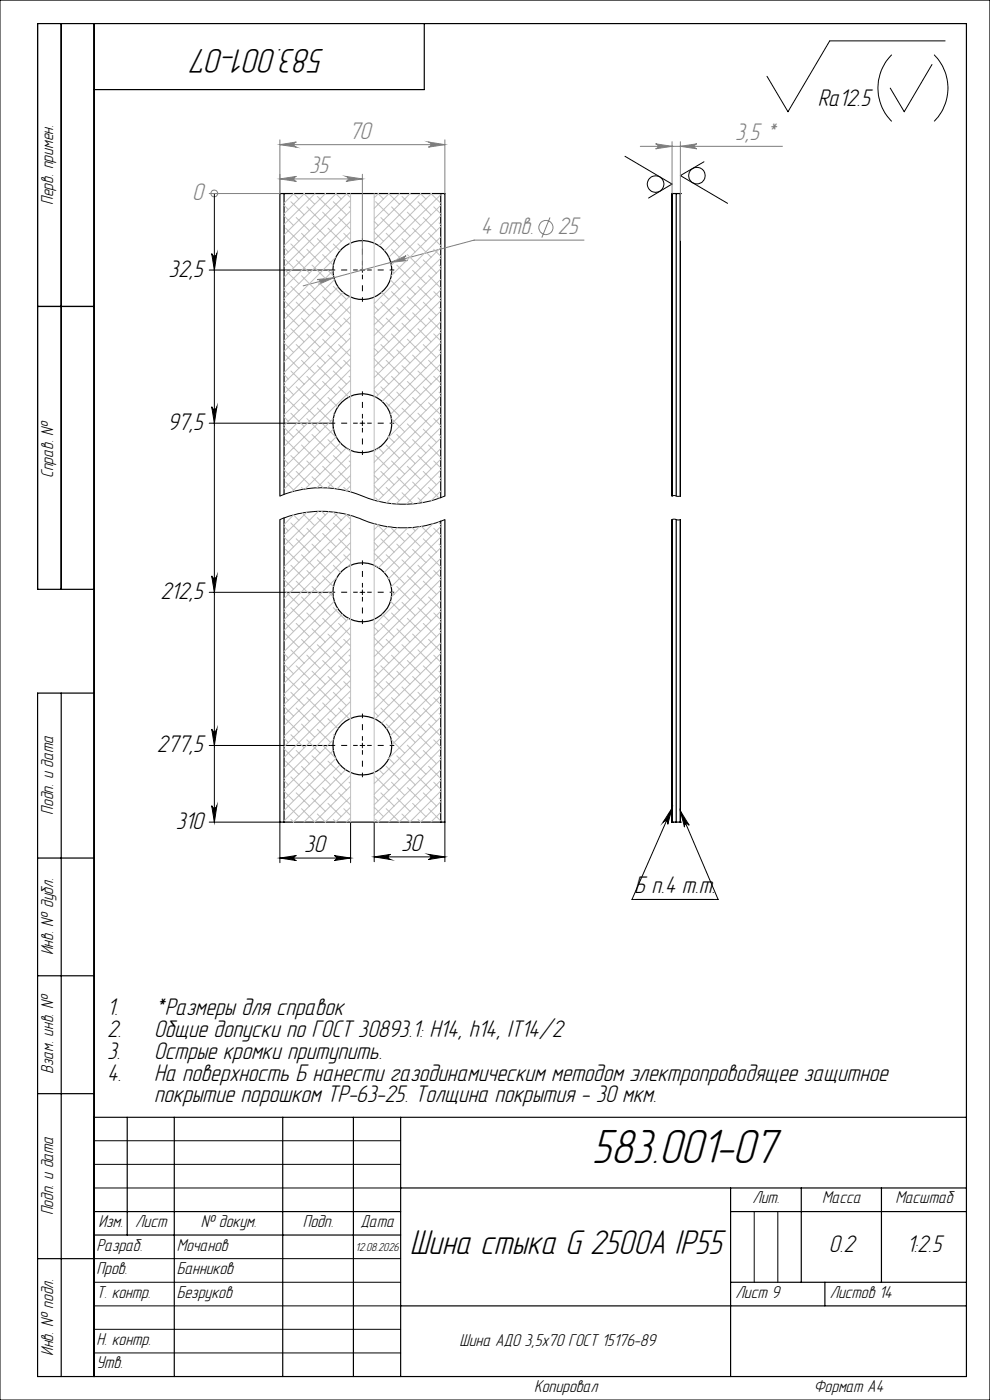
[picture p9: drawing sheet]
<svg xmlns="http://www.w3.org/2000/svg" width="210mm" height="297mm" viewBox="0 0 210 297" stroke-linecap="round" stroke-linejoin="round" font-family="sans-serif">
<g fill="none" stroke="#000" stroke-width=".25">
<path d="M13 5v120M20 5v287M90 5v14h-70M60.3 41.1h-.9v64.1M60.3 41.1v63.8M60.3 41.1h33.2M93.5 41.1h.9v64.1M93.5 41.1v64.5M142.6 41.1h.8M142.6 41.1h.1M142.6 41.1v64.1M143.4 41.1h.9"/>
<path d="M143.4 41.1v64.1M144.3 41.1h.1M144.3 41.1v64.1M8 65h12M59.4 110.2v64.2h.9M60.3 109.9v64.5M93.5 110.6v63.8M94.4 110.2v64.2h-.9M142.6 110.2v64.2M143.4 110.2v64.2M144.3 110.2v64.2M20 125h-12v-120h197v287h-197v-145h12"/>
<path d="M13 147v145M60.3 174.4h33.2M142.6 174.4h.8M142.6 174.4h.1M143.4 174.4h.9M144.3 174.4h.1M8 182h12M8 207h12M8 232h12M20 237h185M27 237v25M37 237v55"/>
<path d="M60 237v55M75 237v55M85 237v55M20 257h65M85 252h120M155 252v40M155 257h50M170 252v20M187 252v20M8 267h12M20 262h65M85 277h120"/>
<path d="M155 272h50M175 272v5"/>
<circle cx="76.9" cy="57.3" r="6.2"/>
<circle cx="76.9" cy="89.8" r="6.3"/>
<circle cx="76.9" cy="125.6" r="6.3"/>
<circle cx="76.9" cy="158.2" r="6.2"/>
</g>
<g fill="none" stroke="#808080" stroke-width=".21">
<path d="M59.4 38l3.5-.6a.53 .53 0 0 0-.5 .6 .53 .53 0 0 0 .5 .5zM59.4 30.7l3.5-.6a.55 .55 0 0 0-.5 .6 .55 .55 0 0 0 .5 .5zM59.4 29.7v11.3M59.4 38h17.5M59.4 30.7h35M73.4 37.4l3.5 .6-3.5 .5a.53 .53 0 0 0 .5-.5 .53 .53 0 0 0-.5-.6zM76.9 37v20.3M90.9 30.1l3.5 .6-3.5 .5a.55 .55 0 0 0 .5-.5 .55 .55 0 0 0-.5-.6zM94.4 29.7v11.3M135.8 31h30.2M139.1 30.5l3.5 .5-3.5 .6a.53 .53 0 0 0 .5-.6 .53 .53 0 0 0-.5-.5zM142.6 30.1v10.9"/>
<path d="M144.3 31l3.5-.5a.53 .53 0 0 0-.5 .5 .53 .53 0 0 0 .5 .6zM144.3 30.1v20.9M44.4 41.1h14.9M45.5 41.1h.1M67.3 59.3l3.5-.4-3.2 1.4a.53 .53 0 0 0 .3-.6 .53 .53 0 0 0-.6-.4zM82.9 55.7l3.2-1.4a.53 .53 0 0 0-.3 .6 .53 .53 0 0 0 .6 .4zM116.7 46.1l-1.8 4.3M123.9 50.9h-23.3l-36.3 9.7"/>
<circle cx="45.4" cy="41" r=".73"/>
<circle cx="115.8" cy="48.3" r="1.5"/>
</g>
<g fill="none" stroke="#000" stroke-width=".21">
<path d="M0 0h210v297h-210zM189.2 11.6a10 10 0 0 0 0 14.1M197.7 13.7l-5.9 10-3-5M198.2 11.6a10 10 0 0 1 0 14.1M200.5 8.7h-24.5l-8.9 15-4.4-7.5M132.6 33.2l10 5.8-5 3M149.3 34.3l-5 2.9 10 5.9M44.4 57.3h25.7M44.9 53.8a.55 .55 0 0 0 .6 .5 .55 .55 0 0 0 .5-.5l-.5 3.5zM45.5 41.1v133.3M76.4 57.3h1M76.9 56.8v1"/>
<path d="M44.4 89.8h25.7M44.9 86.3a.55 .55 0 0 0 .6 .5 .55 .55 0 0 0 .5-.5l-.5 3.5zM76.4 89.8h1M76.9 89.3v1M59.4 110.2a22.9 22.9 0 0 1 18.7 .5 23 23 0 0 0 16.3-.5M59.4 105.2a23.3 23.3 0 0 1 18.7 .5 23 23 0 0 0 16.3-.5M142.6 110.2h1.7M142.6 105.2h1.7M44.4 125.7h25.7M44.9 122.2a.55 .55 0 0 0 .6 .5 .55 .55 0 0 0 .5-.5l-.5 3.5zM76.4 125.7h1M76.9 125.2v.9"/>
<path d="M44.4 158.1h25.7M44.9 154.7a.55 .55 0 0 0 .6 .5 .55 .55 0 0 0 .5-.5l-.5 3.4zM76.4 158.1h1M76.9 157.7v.9M44.4 174.4h14.9M44.9 170.9a.55 .55 0 0 0 .6 .5 .55 .55 0 0 0 .5-.5l-.5 3.5zM59.4 174.4v8.6M74.4 174.4v8.6M79.4 174.4v8.4M94.4 174.4v8.4M142.6 171.4l-1 3.5a.54 .54 0 0 0-.3-.7 .54 .54 0 0 0-.6 .2zM142.6 171.4l-8.5 19.4h18.2l-8-18.8"/>
<path d="M144.3 172l1.9 3.1a.53 .53 0 0 0-.7-.3 .53 .53 0 0 0-.3 .7zM59.4 182l3.5-.5a.53 .53 0 0 0-.5 .5 .53 .53 0 0 0 .5 .6zM59.4 182h15M70.9 181.5l3.5 .5-3.5 .6a.53 .53 0 0 0 .5-.6 .53 .53 0 0 0-.5-.5zM79.4 181.8l3.5-.5a.55 .55 0 0 0-.5 .5 .55 .55 0 0 0 .5 .5zM79.4 181.8h15M90.9 181.3l3.5 .5-3.5 .5a.55 .55 0 0 0 .5-.5 .55 .55 0 0 0-.5-.5zM20 242h65M20 247h65M20 252h65M160 257v15M165 257v15"/>
<path d="M20 267h65M20 272h65M20 277h65M20 282h65M20 287h65"/>
<circle cx="139.1" cy="39" r="1.76"/>
<circle cx="147.8" cy="37.3" r="1.76"/>
</g>
<g fill="none" stroke="#000" stroke-width=".21" stroke-dasharray="15.2 1.3 1.3 1.3" stroke-dashoffset="14.3" stroke-linecap="butt">
<path d="M75.9 57.3h-5.8M76.9 56.3v-5.8M76.9 58.3v5.7M77.9 57.3h5.7M75.9 89.8h-5.8M76.9 88.8v-5.8M76.9 90.8v5.7M77.9 89.8h5.7M75.9 125.6h-5.8M76.9 124.6v-5.7M76.9 126.6v5.8M77.9 125.6h5.7"/>
<path d="M75.9 158.1h-5.8M76.9 157.1v-5.7M76.9 159.1v5.8M77.9 158.1h5.7"/>
</g>
<g fill="none" stroke="#c0c0c0" stroke-width=".21">
<path d="M60.3 54.8l2 2M60.3 52.5l.8 .9M60.3 45.8l2 2M60.3 43.6l.8 .8M60.6 57.4l2.8 2.8M60.6 48.4l2.8 2.8M61.7 51.7l2.8 2.9M61.7 42.8l2.8 2.8M62.2 41.1l1.2 1.1M62.3 41.1l-2 2M62.8 55.1l2.9 2.8M62.8 46.1l2.9 2.9"/>
<path d="M64 58.5l2.7 2.8M64 49.5l2.7 2.8M64.5 41.1l2.2 2.2M64.6 41.1l-4.3 4.3M65.1 52.9l2.8 2.8M65.1 43.9l2.8 2.8M66.2 56.2l2.8 2.9M66.2 47.3l2.8 2.8M66.8 41.1l-6.5 6.5M67.3 59.6l2.8 2.8M67.3 50.6l2.8 2.8M67.3 41.7l2.8 2.7"/>
<path d="M68.4 54l2.3 2.3M68.4 45l2.9 2.8M69 41.1h.1M69 41.1l-8.7 8.7M69.6 57.4l1.1 1.1M69.6 48.4l2.8 2.8M70.6 57.4l-10.3 10.4M70.7 51.7l1.4 1.5M70.7 42.8l2.8 2.8M70.9 59.3l-10.6 10.8M71.2 41.1l1.2 1.1M71.2 54.6l-10.9 11"/>
<path d="M71.3 41.1l-11 11M71.8 46.1l2.6 2.6M72.9 49.5l1.5 1.4M73.4 41.1l1 .8M73.6 41.1l-13.3 13.3M74 43.9l.4 .3M74.4 41.1v63.2M74.4 42.5l-14.1 14.1M74.4 44.7l-14.1 14.1M74.4 47l-14.1 14.1M74.4 49.2l-14.1 14.1M74.4 51.4l-.2 .3"/>
<path d="M79.4 41.1v65M79.4 49.2l2 2M79.4 47l.8 .8M79.7 42.8l2.8 2.8M80.2 41.1l1.2 1.1M80.3 41.1l-.9 .8M80.8 46.1l2.8 2.9M81.9 49.5l2.8 2.8M82.4 41.1l2.3 2.2M82.5 41.1l-3.1 3.1M82.8 59.3l1.9 2M83 52.9l2.8 2.8"/>
<path d="M83 43.9l2.8 2.8M83.1 57.4l.5 .5M84.2 56.2l2.8 2.9M84.2 47.3l2.8 2.8M84.8 41.1l-5.4 5.4M85.3 59.6l2.8 2.8M85.3 50.6l2.8 2.8M85.3 41.7l2.8 2.7M86.4 54l2.8 2.8M86.4 45l2.8 2.8M86.9 41.1h.1M87 41.1l-7.6 7.6"/>
<path d="M87.5 57.4l2.8 2.8M87.5 48.4l2.8 2.8M88.7 51.7l2.7 2.9M88.7 42.8l2.7 2.8M89.2 41.1l1.1 1.1M89.3 41.1l-9.9 9.8M89.8 55.1l2.8 2.8M89.8 46.1l2.8 2.9M90.9 58.5l2.6 2.6M90.9 49.5l2.6 2.6M91.4 41.1l2.1 2M91.5 41.1l-11.1 11"/>
<path d="M92 52.9l1.5 1.5M92 43.9l1.5 1.5M93.1 56.2l.4 .4M93.1 47.3l.4 .3M93.5 41.3l-11.9 11.9M93.5 45.8l-10.5 10.5M93.5 48l-10.5 10.5M93.5 50.3l-14.1 14.1M93.5 52.5l-14.1 14.1M93.5 54.8l-14.1 14.1M93.5 57l-14.1 14.2M93.5 59.3l-14.1 14.1"/>
<path d="M93.5 43.6l-11 11M60.3 79.5l.8 .9M60.3 72.7l2 2.1M60.3 70.5l.8 .9M60.3 63.7l2 2.1M60.3 61.5l.8 .9M60.6 75.3l2.8 2.8M60.6 66.4l2.8 2.7M61.7 78.7l2.8 2.8M61.7 69.7l2.8 2.8M61.7 60.7l2.8 2.8M62.8 73.1l2.9 2.8"/>
<path d="M62.8 64.1l2.9 2.8M64 76.4l2.7 2.9M64 67.5l2.7 2.8M65.1 79.8l2.8 2.8M65.1 70.8l2.8 2.9M65.1 61.9l2.8 2.8M66.2 74.2l2.8 2.8M66.2 65.2l2.8 2.8M67.3 77.6l2.8 2.8M67.3 68.6l2.8 2.8M68.4 72l2.9 2.8M68.4 63l2.9 2.8"/>
<path d="M69.6 75.3l2.8 2.8M69.6 66.4l2.8 2.7M70.7 78.7l2.8 2.8M70.7 69.7l2.8 2.8M70.7 60.7l2.8 2.8M71.7 60.9l-11.4 11.4M71.8 73.1l2.6 2.5M71.8 64.1l2.6 2.5M72.8 62l-12.5 12.5M72.9 76.4l1.5 1.5M72.9 67.5l1.5 1.4M74 79.8l.4 .3"/>
<path d="M74 70.8l.4 .4M74.1 62.9l-13.8 13.9M74.4 64.9l-14.1 14.2M74.4 67.2l-14.1 14.1M74.4 69.4l-14.1 14.1M74.4 71.6l-14.1 14.2M74.4 73.9l-14.1 14.1M74.4 76.1l-14.1 14.2M74.4 78.4l-14.1 14.1M79.4 73.9l.8 .9M79.4 67.2l2 1.9M79.4 76.1l2 2"/>
<path d="M79.4 64.9l.8 .9M79.7 69.7l2.8 2.8M79.7 78.7l2.8 2.8M80.8 64.1l2.8 2.8M80.8 73.1l2.8 2.8M81 62l1.5 1.5M81.9 76.4l2.8 2.9M81.9 67.5l2.8 2.8M83 79.8l2.8 2.8M83 61.9l2.8 2.8M83 70.8l2.8 2.9M84.2 74.2l2.8 2.8"/>
<path d="M84.2 65.2l2.8 2.8M85.3 77.6l2.8 2.8M85.3 68.6l2.8 2.8M86.4 63l2.8 2.8M86.4 72l2.8 2.8M87.5 75.3l2.8 2.8M87.5 66.4l2.8 2.7M88.7 78.7l2.7 2.8M88.7 69.7l2.7 2.8M88.7 60.7l2.7 2.8M89.8 73.1l2.8 2.8M89.8 64.1l2.8 2.8"/>
<path d="M90.9 76.4l2.6 2.7M90.9 67.5l2.6 2.6M92 79.8l1.5 1.5M92 70.8l1.5 1.5M92 61.9l1.5 1.4M93.1 74.2l.4 .3M93.1 65.2l.4 .4M93.5 61.5l-14.1 14.1M93.5 63.7l-14.1 14.2M93.5 66l-14.1 14.1M93.5 68.3l-14.1 14.1M93.5 70.5l-13.8 13.7"/>
<path d="M93.5 72.7l-12.4 12.5M93.5 77.2l-10.7 10.7M93.5 75l-11.4 11.4M93.5 79.5l-10.4 10.3M60.3 99.7l2 2M60.3 97.4l.8 1M60.3 90.7l2 2M60.3 88.4l.8 1M60.3 81.7l2 2M60.6 93.3l2.8 2.8M60.6 84.3l2.8 2.8M61.7 96.7l2.8 2.7"/>
<path d="M61.7 87.7l2.8 2.8M62.8 91l2.9 2.8M62.8 82.1l2.9 2.8M64 94.4l2.7 2.8M64 85.4l2.7 2.8M65.1 97.8l2.8 2.8M65.1 88.8l2.8 2.8M66.2 92.2l2.8 2.8M66.2 83.2l2.8 2.8M67.3 95.5l2.8 2.9M67.3 86.6l2.8 2.8M68.4 98.9l2.9 2.8"/>
<path d="M68.4 89.9l2.9 2.8M68.4 80.9l2.9 2.8M69.6 93.3l2.8 2.8M69.6 84.3l2 2.1M70.7 88.8l-10.4 10.4M70.7 96.7l2.8 2.7M70.7 87.7l.2 .2M70.7 91l-10.4 10.5M71.3 92.7l-11 11M71.8 82.1l2.2 2.1M72.2 94l-10.3 10.3M73.4 95l-8.7 8.7"/>
<path d="M73.7 95.2l.7 .6M74 97.8l.4 .3M74.4 80.6l-14.1 14.2M74.4 82.9l-14.1 14.1M74.4 96.3l-7.2 7.2M74.4 98.6l-5 4.9M79.4 82.9l.8 .8M79.7 96.7l2.8 2.7M80 95.2l-.6 .6M80.3 95l1.1 1.1M80.8 82.1l2.8 2.8M81.9 94.4l2.8 2.8"/>
<path d="M81.9 85.4l2.8 2.8M82.4 92.7l1.2 1.1M83 97.8l2.8 2.8M83 88.8l2.8 2.8M84.2 92.2l2.8 2.8M84.2 83.2l2.8 2.8M85.3 95.5l2.8 2.9M85.3 86.6l2.8 2.8M86.4 89.9l2.8 2.8M86.4 80.9l2.8 2.8M86.4 98.9l2.8 2.8M87.5 93.3l2.8 2.8"/>
<path d="M87.5 84.3l2.8 2.8M88.7 96.7l2.7 2.7M88.7 87.7l2.7 2.8M89.8 91l2.8 2.8M89.8 82.1l2.8 2.8M90.9 85.4l2.6 2.6M90.9 94.4l2.6 2.6M92 97.8l1.5 1.4M92 88.8l1.5 1.5M93.1 92.2l.4 .3M93.1 83.2l.4 .3M93.5 84l-14.1 14.1"/>
<path d="M93.5 81.7l-11.2 11.2M93.5 86.2l-14.1 14.1M93.5 88.4l-14.1 14.2M93.5 90.7l-14.1 14.1M93.5 93l-13.4 13.3M93.5 95.2l-11.5 11.5M93.5 97.4l-9.5 9.5M93.5 99.7l-7.3 7.3M60.3 113.9l2 2.1M60.3 111.7l.8 .9M60.6 116.6l2.8 2.7M60.6 102.3l1.9 1.9"/>
<path d="M61.7 119.9l2.8 2.8M61.7 110.9l2.8 2.8M62.3 109.3l1.1 1.1M62.3 109.2l-2 2.1M62.8 114.3l2.9 2.8M62.8 100l2.9 2.8M64 117.7l2.7 2.8M64 103.4l.3 .4M64.1 108.8l2.6 2.7M65.1 108.7l-4.8 4.8M65.1 112.1l2.8 2.8M66.2 115.4l2.8 2.8"/>
<path d="M66.2 101.1l2.3 2.4M67.3 118.8l2.8 2.8M67.3 109.8l2.8 2.8M67.5 108.5l-7.2 7.3M68.2 108.5l.8 .8M68.4 113.2l2.9 2.8M69.6 116.6l2.8 2.7M69.6 102.3l1.3 1.3M69.7 108.5l-9.4 9.5M70.6 108.6l1.8 1.8M70.7 119.9l1.5 1.6M70.7 110.9l2.8 2.8"/>
<path d="M71.8 108.8l-11.5 11.5M71.8 114.3l2.6 2.6M71.8 100l2.6 2.6M72.9 117.7l1.5 1.4M72.9 103.4l.8 .8M73.3 109.1l1.1 1M73.6 109.1l-13.3 13.4M74 112.1l.4 .3M74.4 109.4v65M74.4 110.6l-14.1 14.1M74.4 112.9l-14.1 14.1M74.4 115.1l-14.1 14.2"/>
<path d="M74.4 117.4l-14.1 14.1M74.4 119.6l-.7 .7M74.4 100.9l-2.9 2.8M74.4 103.1l-1.1 1M79.4 111.1v63.3M79.4 117.4l2 1.9M79.4 115.1l.8 .9M79.4 100.9l.8 .8M79.4 103.1l2 2M79.7 119.9l.3 .4M79.7 105.6l.7 .8M80 111.3l2.5 2.4"/>
<path d="M80.4 111.4l-1 1M80.8 114.3l2.8 2.8M80.8 100l2.8 2.8M81.9 117.7l2.8 2.8M81.9 103.4l2.8 2.8M82.2 111.7l-2.8 2.9M83 112.1l2.8 2.8M83 106.7l.1 .2M84.2 115.4l2.8 2.8M84.2 101.1l2.8 2.9M84.3 111.9l-4.9 5M85.3 118.8l2.8 2.8"/>
<path d="M85.3 104.5l2.4 2.4M86.4 113.2l2.8 2.8M86.5 112l-7.1 7.1M87.4 111.9l.7 .7M87.5 116.6l2.8 2.7M87.5 102.3l2.8 2.8M88.7 119.9l2.7 2.8M88.7 105.6l.9 1M89 111.7l-8.7 8.7M89.4 111.7l2 2M89.8 114.3l2.8 2.8M89.8 100l2.8 2.8"/>
<path d="M90.9 117.7l2.6 2.6M90.9 103.4l2.3 2.3M91.9 111.1l-10.4 10.4M92 112.1l1.5 1.4M93 110.8l.5 .5M93.1 115.4l.4 .4M93.1 101.1l.4 .4M93.5 111.7l-11.1 11.1M93.5 113.9l-10.5 10.6M93.5 116.2l-10.5 10.4M93.5 118.5l-14.1 14.1M93.5 101.9l-4.9 4.9"/>
<path d="M93.5 104.2l-2.1 2M60.3 138.6l.8 1M60.3 131.9l2 2M60.3 129.7l.8 .9M60.3 122.9l2 2.1M60.3 120.7l.8 .9M60.6 134.5l2.8 2.8M60.6 125.5l2.8 2.8M61.7 137.9l2.8 2.8M61.7 128.9l2.8 2.8M62.8 132.3l2.9 2.8M62.8 123.3l2.9 2.8"/>
<path d="M64 135.6l2.7 2.8M64 126.6l2.7 2.9M65.1 139l2.8 2.8M65.1 130l2.8 2.8M65.1 121l2.8 2.9M66.2 133.4l2.8 2.8M66.2 124.4l2.8 2.8M67.3 136.8l2.8 2.8M67.3 127.8l2.8 2.8M68.4 131.2l2.9 2.7M68.4 122.2l2.3 2.3M69.6 134.5l2.8 2.8"/>
<path d="M69.6 125.5l1.1 1.1M70.6 125.6l-10.3 10.4M70.7 137.9l2.8 2.8M70.7 128.9l2.8 2.8M70.9 127.6l-10.6 10.6M71.5 122.5l-11.2 11.2M71.6 129.1l-11.3 11.4M71.8 132.3l2.6 2.5M72.7 130.3l-12.4 12.4M72.9 135.6l1.5 1.5M74 131.2l-13.7 13.8M74 139l.4 .3"/>
<path d="M74.4 133.1l-14.1 14.1M74.4 135.3l-14.1 14.2M74.4 137.6l-14.1 14.1M74.4 139.8l-14.1 14.1M79.4 135.3l2 2M79.4 133.1l.8 .8M79.7 137.9l2.8 2.8M80.8 132.3l2.8 2.8M81.1 130.3l1.4 1.4M81.9 135.6l2.8 2.8M82.3 122.5l.2 .2M82.8 127.6l1.9 1.9"/>
<path d="M83 139l2.8 2.8M83 130l2.8 2.8M83 121l2.8 2.9M83.1 125.6l.5 .5M84.2 133.4l2.8 2.8M84.2 124.4l2.8 2.8M85.3 136.8l2.8 2.8M85.3 127.8l2.8 2.8M86.4 131.2l2.8 2.7M86.4 122.2l2.8 2.8M87.5 134.5l2.8 2.8M87.5 125.5l2.8 2.8"/>
<path d="M88.7 137.9l2.7 2.8M88.7 128.9l2.7 2.8M89.8 132.3l2.8 2.8M89.8 123.3l2.8 2.8M90.9 135.6l2.6 2.6M90.9 126.6l2.6 2.7M92 139l1.5 1.5M92 130l1.5 1.5M92 121l1.5 1.5M93.1 133.4l.4 .3M93.1 124.4l.4 .3M93.5 120.7l-14.1 14.1"/>
<path d="M93.5 122.9l-14.1 14.2M93.5 125.2l-14.1 14.1M93.5 127.4l-14.1 14.2M93.5 134.2l-14.1 14.1M93.5 136.4l-14.1 14.1M93.5 138.6l-13.9 13.9M93.5 129.7l-14.1 14.1M93.5 131.9l-14.1 14.1M60.3 158.9l2 2M60.3 156.6l.8 .9M60.3 149.9l2 2M60.3 147.6l.8 1"/>
<path d="M60.3 140.9l2 2M60.6 152.5l2.8 2.8M60.6 143.5l2.8 2.8M61.7 155.9l2.8 2.7M61.7 146.9l2.8 2.8M62.8 159.2l2.9 2.8M62.8 150.2l2.9 2.8M62.8 141.2l2.9 2.8M64 153.6l2.7 2.8M64 144.6l2.7 2.8M65.1 156.9l2.8 2.9M65.1 148l2.8 2.8"/>
<path d="M66.2 151.3l2.8 2.9M66.2 142.4l2.8 2.8M67.3 154.7l2.8 2.8M67.3 145.7l2.8 2.9M68.4 158.1l2.8 2.8M68.4 149.1l2.9 2.8M68.4 140.1l2.9 2.8M69.6 152.5l2.1 2.1M69.6 143.5l2.8 2.8M70.7 159.2l-10.4 10.4M70.7 155.9l.2 .2M70.7 146.9l2.8 2.8"/>
<path d="M70.7 156.9l-10.4 10.5M71.8 150.2l2.3 2.3M71.8 141.2l2.6 2.6M72.9 144.6l1.5 1.4M74 148l.4 .3M74.4 142.1l-14.1 14.1M74.4 144.3l-14.1 14.1M74.4 146.5l-14.1 14.2M74.4 148.8l-14.1 14.1M74.4 151.1l-14.1 14.1M79.4 151.1l.8 .8M79.4 144.3l2 2"/>
<path d="M79.4 142.1l.8 .8M79.7 146.9l2.8 2.8M80.8 150.2l2.8 2.8M80.8 141.2l2.8 2.8M81.9 153.6l2.8 2.8M81.9 144.6l2.8 2.8M83 148l2.8 2.8M83 156.9l2.8 2.9M84.2 142.4l2.8 2.8M84.2 151.3l2.8 2.9M85.3 154.7l2.8 2.8M85.3 145.7l2.8 2.9"/>
<path d="M86.4 158.1l2.8 2.8M86.4 149.1l2.8 2.8M86.4 140.1l2.8 2.8M87.5 152.5l2.8 2.8M87.5 143.5l2.8 2.8M88.7 155.9l2.7 2.7M88.7 146.9l2.7 2.8M89.8 159.2l2.8 2.8M89.8 150.2l2.8 2.8M89.8 141.2l2.8 2.8M90.9 153.6l2.6 2.6M90.9 144.6l2.6 2.6"/>
<path d="M92 156.9l1.5 1.5M92 148l1.5 1.5M93.1 151.3l.4 .4M93.1 142.4l.4 .3M93.5 140.9l-12.5 12.5M93.5 143.2l-11.5 11.4M93.5 145.4l-10.7 10.7M93.5 147.6l-10.4 10.4M93.5 149.9l-11 11M93.5 152.1l-14.1 14.2M93.5 154.4l-14.1 14.1M93.5 156.6l-14.1 14.1"/>
<path d="M93.5 158.9l-14.1 14.1M60.3 167.8l2 2.1M60.3 165.6l.8 .9M60.6 170.4l2.8 2.8M60.6 161.5l2.8 2.7M61.7 173.8l.6 .6M61.7 164.8l2.8 2.8M62.8 168.2l2.9 2.8M64 171.6l2.7 2.8M64 162.6l2.7 2.8M65.1 165.9l2.8 2.8M66.2 169.3l2.8 2.8"/>
<path d="M66.2 160.3l2.8 2.8M67.3 172.7l1.7 1.7M67.3 163.7l2.8 2.8M68.4 167.1l2.9 2.8M69.6 170.4l2.8 2.8M69.6 161.5l2.8 2.7M70.7 173.8l.6 .6M70.7 164.8l2.8 2.8M71.3 160.9l-11 11M71.8 168.2l2.6 2.5M72.1 162.2l-11.8 12M72.9 171.6l1.5 1.4"/>
<path d="M73.3 163.3l-11.1 11.1M74 165.9l.4 .4M74.2 163.8l.2 .2M74.4 164.5l-9.9 9.9M74.4 166.8l-7.7 7.6M74.4 169l-5.4 5.4M74.4 171.2l-3.2 3.2M74.4 173.5l-1 .9M79.4 169l.8 .9M79.4 171.2l2 2M79.6 163.8l-.2 .2M79.7 164.8l2.8 2.8"/>
<path d="M79.7 173.8l.6 .6M80.4 163.3l1 .9M80.8 168.2l2.8 2.8M81.9 171.6l2.8 2.8M81.9 162.6l2.8 2.8M82.5 160.9l1.1 1.1M83 165.9l2.8 2.8M84.2 169.3l2.8 2.8M84.2 160.3l2.8 2.8M85.3 163.7l2.8 2.8M85.3 172.7l1.7 1.7M86.4 167.1l2.8 2.8"/>
<path d="M87.5 170.4l2.8 2.8M87.5 161.5l2.8 2.7M88.7 173.8l.6 .6M88.7 164.8l2.7 2.8M89.8 168.2l2.8 2.8M90.9 171.6l2.6 2.6M90.9 162.6l2.6 2.6M92 165.9l1.5 1.5M93.1 169.3l.4 .3M93.1 160.3l.4 .4M93.5 161.1l-13.3 13.3M93.5 163.3l-11.1 11.1"/>
<path d="M93.5 165.6l-8.8 8.8M93.5 167.8l-6.6 6.6M93.5 170.1l-4.3 4.3M93.5 172.3l-2.1 2.1"/>
</g>
<g fill="#000">
<path d="M59.4 182l3.5-.5a.53 .53 0 0 0-.5 .5 .53 .53 0 0 0 .5 .6zM70.9 181.5l3.5 .5-3.5 .6a.53 .53 0 0 0 .5-.6 .53 .53 0 0 0-.5-.5zM44.9 53.8a.55 .55 0 0 0 .6 .5 .55 .55 0 0 0 .5-.5l-.5 3.5zM44.9 86.3a.55 .55 0 0 0 .6 .5 .55 .55 0 0 0 .5-.5l-.5 3.5zM44.9 122.2a.55 .55 0 0 0 .6 .5 .55 .55 0 0 0 .5-.5l-.5 3.5zM44.9 154.7a.55 .55 0 0 0 .6 .5 .55 .55 0 0 0 .5-.5l-.5 3.4zM44.9 170.9a.55 .55 0 0 0 .6 .5 .55 .55 0 0 0 .5-.5l-.5 3.5zM144.3 172l1.9 3.1a.53 .53 0 0 0-.7-.3 .53 .53 0 0 0-.3 .7zM142.6 171.4l-1 3.5a.54 .54 0 0 0-.3-.7 .54 .54 0 0 0-.6 .2z"/>
<path d="M79.4 181.8l3.5-.5a.55 .55 0 0 0-.5 .5 .55 .55 0 0 0 .5 .5zM90.9 181.3l3.5 .5-3.5 .5a.55 .55 0 0 0 .5-.5 .55 .55 0 0 0-.5-.5z"/>
</g>
<g fill="#808080">
<path d="M73.4 37.4l3.5 .6-3.5 .5a.53 .53 0 0 0 .5-.5 .53 .53 0 0 0-.5-.6zM59.4 38l3.5-.6a.53 .53 0 0 0-.5 .6 .53 .53 0 0 0 .5 .5zM144.3 31l3.5-.5a.53 .53 0 0 0-.5 .5 .53 .53 0 0 0 .5 .6zM139.1 30.5l3.5 .5-3.5 .6a.53 .53 0 0 0 .5-.6 .53 .53 0 0 0-.5-.5z"/>
<path d="M59.4 30.7l3.5-.6a.55 .55 0 0 0-.5 .6 .55 .55 0 0 0 .5 .5zM90.9 30.1l3.5 .6-3.5 .5a.55 .55 0 0 0 .5-.5 .55 .55 0 0 0-.5-.6zM67.3 59.3a.53 .53 0 0 1 .6 .4 .53 .53 0 0 1-.3 .6l3.2-1.4zM82.9 55.7l3.5-.4a.53 .53 0 0 1-.6-.4 .53 .53 0 0 1 .3-.6z"/>
</g>
<text font-size="10.5" x="125.6" y="246.7">583.001-07</text>
<g font-size="7.5">
<text x="68.9" y="10.5" transform="rotate(-180 68.9 10.5)">583.001-07</text>
<text x="86.9" y="266.1">Шина стыка G 2500A IP55</text>
</g>
<g font-size="5.3">
<text x="173.5" y="22.4">Ra12.5</text>
<text x="35.8" y="58.7">32,5</text>
<text x="35.5" y="91.2">97,5</text>
<text x="34" y="127.1">212,5</text>
<text x="33.3" y="159.6">277,5</text>
<text x="37.3" y="175.8">310</text>
<text x="64.5" y="180.8">30</text>
<text x="85.1" y="180.6">30</text>
<text x="134.5" y="189.5">Б п.4 т.т.</text>
<text x="22.7" y="215.4">1.</text>
<text x="32.7" y="215.4">*Размеры для справок</text>
<text x="22.7" y="220">2.</text>
<text x="32.7" y="220">Общие допуски по ГОСТ 30893.1: H14, h14, IT14/2</text>
<text x="22.7" y="224.7">3.</text>
<text x="32.7" y="224.7">Острые кромки притупить.</text>
<text x="22.7" y="229.3">4.</text>
<text x="32.7" y="233.9">покрытие порошком ТР-63-25. Толщина покрытия - 30 мкм.</text>
<text x="32.7" y="229.3">На поверхность Б нанести газодинамическим методом электропроводящее защитное</text>
<text x="175.8" y="265.6">0.2</text>
<text x="192.3" y="265.6">1:2.5</text>
</g>
<g font-size="5.3" fill="#808080">
<text x="74" y="29.4">70</text>
<text x="156" y="29.8">3,5 *</text>
<text x="65.6" y="36.7">35</text>
<text x="40.7" y="42.5">0</text>
<text x="102" y="49.7">4 отв.</text>
<text x="118.3" y="49.7">25</text>
</g>
<g font-size="3.8">
<text x="11.2" y="43.5" transform="rotate(-90 11.2 43.5)">Перв. примен.</text>
<text x="11.3" y="101.4" transform="rotate(-90 11.3 101.4)">Справ. №</text>
<text x="11.2" y="172.8" transform="rotate(-90 11.2 172.8)">Подп. и дата</text>
<text x="11.3" y="202.7" transform="rotate(-90 11.3 202.7)">Инв. № дубл.</text>
<text x="11.2" y="227.8" transform="rotate(-90 11.2 227.8)">Взам. инв. №</text>
<text x="11.2" y="257.8" transform="rotate(-90 11.2 257.8)">Подп. и дата</text>
<text x="159.6" y="255.2">Лит.</text>
<text x="174.4" y="255.2">Масса</text>
<text x="189.9" y="255.2">Масштаб</text>
<text x="20.9" y="260.3">Изм.</text>
<text x="28.7" y="260.3">Лист</text>
<text x="42.6" y="260.3">№ докум.</text>
<text x="64.2" y="260.3">Подп.</text>
<text x="76.5" y="260.3">Дата</text>
<text x="20.5" y="265.3">Разраб.</text>
<text x="37.5" y="265.4">Мочанов</text>
<text x="20.5" y="275.3">Т. контр.</text>
<text x="20.5" y="270.2">Пров.</text>
<text x="37.5" y="270.4">Банников</text>
<text x="37.5" y="275.4">Безруков</text>
<text x="156" y="275.3">Лист 9</text>
<text x="176" y="275.3">Листов 14</text>
<text x="11.3" y="287.7" transform="rotate(-90 11.3 287.7)">Инв. № подл.</text>
<text x="20.5" y="285.2">Н. контр.</text>
<text x="97.5" y="285.5">Шина АДО 3,5х70 ГОСТ 15176-89</text>
<text x="20.5" y="290.2">Утв.</text>
<text x="113.3" y="295.3">Копировал</text>
<text x="172.6" y="295.3">Формат А4</text>
</g>
<text font-size="2.6" x="75.4" y="265.4">12.08.2026</text>
</svg>
